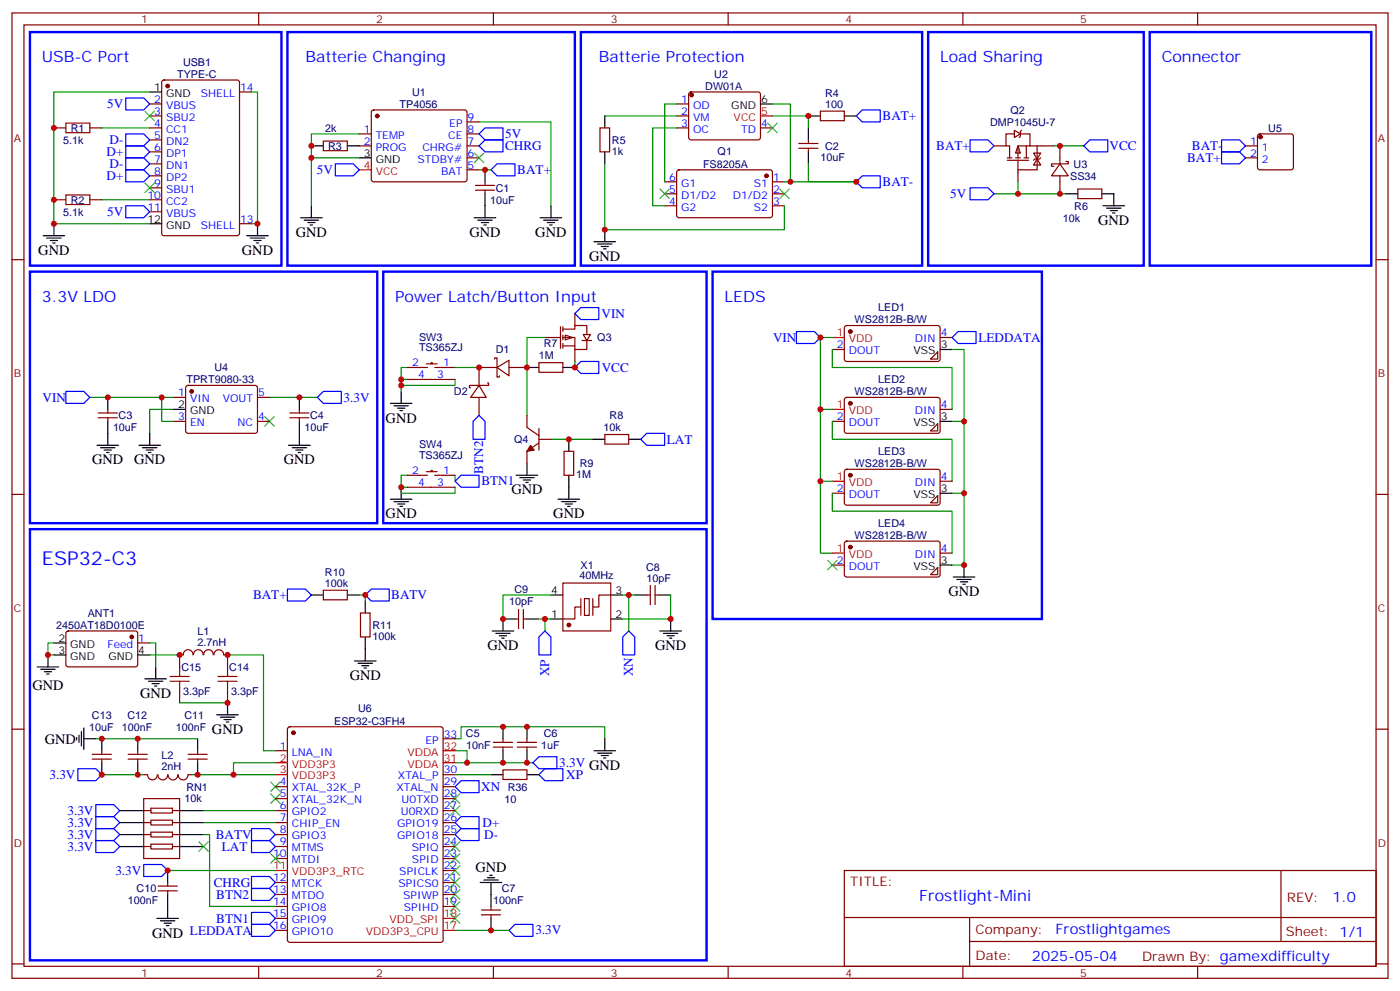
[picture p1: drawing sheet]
<svg xmlns="http://www.w3.org/2000/svg" width="412mm" height="292mm" viewBox="0 0 412 292" stroke-linecap="round" stroke-linejoin="round" font-family="sans-serif">
<g fill="none" stroke="#870000" stroke-width=".35">
<path d="M3.5 3.8h405.4v284.3h-405.4zM7.1 7.3h398.2v277.3h-398.2zM76.2 3.8v3.5M145.3 3.8v3.5M214.5 3.8v3.5M283.6 3.8v3.5M352.8 3.8v3.5M15.9 37.7h3.5M26.5 37.7h3.5M44.1 30.6h3.5M44.1 34.1h3.5M44.1 37.7h3.5"/>
<path d="M47.9 23.8l.4-.2h21.5l.7 .4 .1 44.7-.5 .7h-21.8l-.6-.4-.1-44.7zM70.6 27.1h3.5M15.9 58.8h3.5M26.5 58.8h3.5M44.1 41.2h3.5M44.1 44.7h3.5M44.1 48.3h3.5M44.1 51.8h3.5M44.1 55.3h3.5M44.1 58.8h3.5M3.5 76.5h3.6M44.1 62.4h3.5"/>
<path d="M70.6 65.9h3.5M405.3 76.5h3.6M160.5 99.4h4.6M165.1 96.2v6.4M165.8 96.9h3.5v-1h3.6v2.8M165.8 99.4h3.5v3.5h3.6v-2.4M165.8 96.2v1.4M165.8 98.7v1.4M166.5 98.7l2.1 .7-2.1 .7zM169.3 92.4v3.5M51.2 117.1h3.5M54.9 113.7l.5-.2 20 .1 .4 .6v13l-.7 .4h-20l-.4-.7v-12.7z"/>
<path d="M75.8 117.1h3.6M141.1 113.5l2.1 3.6h-4.6zM141.1 117.1v5.2M143.6 112.8h.3v.7h-5.6v.7h.3M145.7 105.8v-.4h.7v5.7h.7v-.4M146.4 108.2l3.5-2.1v4.6zM146.4 108.2h-5.3v5.3M149.9 108.2h5.3M158.7 106.8h7.1v2.8h-7.1zM165.8 101.9h3.5M165.8 101.2v1.4M169.3 102.9v3.6"/>
<path d="M28.9 121.6h5.7M28.9 123h5.7M31.7 120.6v1M31.7 123v1.1M51.2 124.1h3.5M75.8 124.1h3.6M85.4 121.6h5.6M85.4 123h5.6M88.2 120.6v1M88.2 123v1.1M155.2 122.3v3.6l3.5 2.4M158.7 129.4h3.6"/>
<path d="M158.7 130.5l-3.5 2.4v3.6M158.7 126.2v6.4M166.2 132.9h2.8v7.1h-2.8zM178.2 128h7v2.8h-7zM3.5 145.6h3.6M405.3 145.6h3.6M3.5 214.8h3.6M405.3 214.8h3.6M248.7 256.4h156.6v28.2h-156.6zM377.3 256.4v20.9M248.7 270.2h156.5M285.6 277.3h119.6"/>
<path d="M285.6 270.2v14.2M3.5 283.9h3.6M76.2 284.6v3.5M145.3 284.6v3.5M214.5 284.6v3.5M283.6 284.6v3.5M352.8 284.6v3.5M405.3 283.9h3.6"/>
</g>
<g fill="#870000" stroke="#870000" stroke-width=".35">
<path d="M156.3 131.2l1 1.4-2.1 .3z"/>
<circle cx="49.4" cy="25.3" r=".53"/>
<circle cx="56.4" cy="115.3" r=".53"/>
</g>
<g fill="none" stroke="#000" stroke-width=".35">
<path d="M44.1 27.1h3.5M12.7 69.4h6.3M13.8 70.1h4.2M14.8 70.8h2.1M15.5 71.5h.7M15.9 65.9v3.5M44.1 65.9h3.5M72.7 69.4h6.3M73.7 70.1h4.3M74.8 70.8h2.1M75.5 71.5h.7M75.8 65.9v3.5"/>
<path d="M31.7 117.1v3.5M88.2 117.1v3.5M115 118.8h6.4M116.1 119.5h4.2M118.2 115.3v3.5M155.2 108.2h3.5M165.8 108.2h3.5M28.6 131.2h6.3M29.6 131.9h4.3M30.7 132.6h2.1M31.4 133.3h.7M31.7 124.1v7.1"/>
<path d="M40.9 131.2h6.4M42 131.9h4.2M43 132.6h2.2M43.7 133.3h.7M44.1 127.6v3.6M51.2 120.6h3.5M85 131.2h6.4M86.1 131.9h4.2M87.1 132.6h2.2M87.8 133.3h.7M88.2 124.1v7.1M117.1 120.2h2.1"/>
<path d="M117.8 120.9h.7M152 140h6.4M155.2 136.5v3.5M167.6 129.4v3.5M167.6 140v7M174.6 129.4h3.6M185.2 129.4h3.5M153.1 140.7h4.2M154.2 141.4h2.1M154.9 142.1h.7M164.4 147h6.3M165.5 147.7h4.2"/>
<path d="M166.5 148.4h2.1M167.2 149.2h.7"/>
</g>
<path d="M19.4 36.3h7.1v2.8h-7.1zM19.4 57.4h7.1v2.9h-7.1z" fill="none" stroke="#a10000" stroke-width=".35"/>
<path d="M30 37.7h14.1M44.1 27.1h-28.2v38.8h28.2M74.1 27.1h1.7v38.8h-1.7M30 58.8h14.1M26.5 117.1h24.7M47.6 117.1v7h3.6M79.4 117.1h14.1M155.2 108.2v14.1M51.2 120.6h-7.1v7M162.3 129.4h12.3" fill="none" stroke="#008700" stroke-width=".35"/>
<path d="M37 28.9h5.3l1.8 1.7-1.8 1.8h-5.3zM37 39.4h5.3l1.8 1.8-1.8 1.8h-5.3zM37 43h5.3l1.8 1.7-1.8 1.8h-5.3zM37 50h5.3l1.8 1.8-1.8 1.8h-5.3zM37 46.5h5.3l1.8 1.8-1.8 1.7h-5.3zM37 60.6h5.3l1.8 1.8-1.8 1.7h-5.3zM19.4 115.3h5.3l1.8 1.8-1.8 1.7h-5.3zM93.5 117.1l1.7-1.8h5.3v3.5h-5.3zM169.3 108.2l1.8-1.7h5.3v3.5h-5.3z" fill="none" stroke="#00f" stroke-width=".35"/>
<path d="M42.7 32.7l2.8 2.9M45.5 32.7l-2.8 2.9M42.7 53.9l2.8 2.8M45.5 53.9l-2.8 2.8M78 122.7l2.8 2.8M80.8 122.7l-2.8 2.8" fill="none" stroke="#3c3" stroke-width=".35"/>
<path d="M8.8 9.5h74.1v68.7h-74.1zM8.8 80h102.3v74.1h-102.3zM112.9 80h95.2v74.1h-95.2z" fill="none" stroke="#00f" stroke-width=".71"/>
<path d="M171.8 98.5h2.1l-1 1.8z" fill="#fff" stroke="#870000" stroke-width=".35"/>
<g fill="none" stroke="#870000" stroke-width=".35">
<path d="M105.8 39.4h3.6M109.6 32.6l.5-.2h26.8l.5 .2 .2 .5-.1 20-.6 .5-27.1-.1-.4-.7v-19.7zM137.6 35.9h3.5M137.6 39.4h3.5M176.7 37.7h2.9v7h-2.9zM199.3 30.6h3.5M199.3 34.1h3.5M199.3 37.7h3.5M203.1 27.3l.5-.2h20l.4 .7-.1 13-.6 .4-20-.1-.5-.6v-12.7zM224 37.7h3.5M241.7 32.7h7v2.9h-7zM95.2 41.6h7.1v2.8h-7.1z"/>
<path d="M105.8 43h3.6M137.6 43h3.5M137.6 46.5h3.5M137.6 50h3.5M140.1 54.6h5.6M140.1 56h5.6M142.9 53.6v1M142.9 56v1.1M195.8 53.6h3.5M195.8 57.1h3.5M199.6 50.2l.4-.2 27.1 .1 .4 .6v13l-.7 .4h-27l-.5-.7v-12.7zM227.5 53.6h3.6"/>
<path d="M227.5 57.1h3.6M235.3 43.7h5.6M235.3 42.3h5.6M238.1 41.2v1.1M238.1 43.7v1M312.2 48.3l2.5 3.5h-5zM312.2 43v5.3M312.2 51.8v5.3M314 47.6h.7v.7h-5v.7h.7M317.5 55.7h7.1v2.8h-7.1zM195.8 60.6h3.5M227.5 60.6h3.6"/>
<path d="M171.4 100.3h2.9"/>
</g>
<path d="M84.7 9.5h84.6v68.7h-84.6zM171.1 9.5h100.5v68.7h-100.5z" fill="none" stroke="#00f" stroke-width=".71"/>
<g fill="#870000" stroke="#870000" stroke-width=".35">
<circle cx="225.8" cy="51.8" r=".53"/>
<circle cx="203.7" cy="28" r=".53"/>
<circle cx="111.1" cy="34.1" r=".53"/>
</g>
<path d="M224 34.1h3.5M105.8 50h3.6" fill="none" stroke="#f00" stroke-width=".35"/>
<g fill="none" stroke="#000" stroke-width=".35">
<path d="M178.2 34.1v3.6M224 30.6h3.5M238.1 34.1h3.6M238.1 37.7v3.5M248.7 34.1h3.5M91.7 43h3.5M102.3 43h3.5M105.8 46.5h3.6M142.9 50v3.6M142.9 57.1v7M178.2 44.7v3.6M238.1 44.7v3.6"/>
<path d="M314 57.1h3.5M324.6 57.1h3.5v3.5M88.5 64.1h6.4M89.6 64.8h4.2M90.7 65.5h2.1M91.4 66.3h.7M91.7 60.6v3.5M139.7 64.1h6.3M140.8 64.8h4.2M141.8 65.5h2.1M142.5 66.3h.7M159.1 64.1h6.4"/>
<path d="M160.2 64.8h4.2M161.2 65.5h2.1M161.9 66.3h.7M162.3 60.6v3.5M175 71.2h6.3M176 71.9h4.3M177.1 72.6h2.1M177.8 73.3h.7M178.2 67.7v3.5M324.9 60.6h6.4M326 61.3h4.2M327 62h2.1"/>
<path d="M327.7 62.7h.7"/>
</g>
<path d="M141.1 39.4l1.8-1.7h5.3v3.5h-5.3zM252.2 34.1l1.8-1.7h5.3v3.5h-5.3zM98.8 48.3h5.3l1.7 1.7-1.7 1.8h-5.3zM141.1 43l1.8-1.8h5.3v3.5h-5.3zM144.6 50l1.8-1.7h5.3v3.5h-5.3zM252.2 53.6l1.8-1.8h5.3v3.5h-5.3zM285.8 55.3h5.2l1.8 1.8-1.8 1.7h-5.2zM285.8 41.2h5.2l1.8 1.8-1.8 1.7h-5.2zM319.3 43l1.7-1.8h5.3v3.5h-5.3z" fill="none" stroke="#00f" stroke-width=".35"/>
<g fill="none" stroke="#008700" stroke-width=".35">
<path d="M105.8 39.4h-14.1v7.1M141.1 35.9h21.2v24.7M178.2 34.1h21.1M199.3 30.6h-3.5v23M199.3 37.7h-7v22.9h3.5M227.5 30.6h5.3v23h19.4h-14.1v-5.3M227.5 34.1h10.6v3.6M105.8 46.5h-14.1v14.1M141.1 50h3.5M178.2 48.3v19.4h52.9v-7.1M231.1 53.6h1.7M299.9 53.6v3.5h-7.1"/>
<path d="M299.9 57.1h14.1M310.4 43h8.9"/>
</g>
<path d="M226.1 36.3l2.9 2.8M229 36.3l-2.9 2.8M139.7 45.1l2.8 2.8M142.5 45.1l-2.8 2.8M194.4 55.7l2.8 2.8M197.2 55.7l-2.8 2.8M229.7 55.7l2.8 2.8M232.5 55.7l-2.8 2.8" fill="none" stroke="#3c3" stroke-width=".35"/>
<path d="M299.9 43l.7 2.1h-1.4z" fill="#fff" stroke="#870000" stroke-width=".35"/>
<g fill="none" stroke="#870000" stroke-width=".35">
<path d="M298.8 38.4l1.8 1-1.8 1.1zM298.8 39.4h-2.5v3.6h1.1v3.5M300.6 39.4h2.8v3.6M300.9 38.4l-.3 .3v1.4l-.4 .4M370.7 39.6l.4-.2h9.2l.5 .2 .2 .5v9.2l-.2 .5-.5 .2h-9.2l-.5-.2-.2-.5v-9.2zM292.8 43h3.5M296.7 47.2h6.3M296.7 46.5h1.4M299.2 46.5h1.4M299.9 47.2v6.4M301.6 46.5h1.4M302.3 43v3.5"/>
<path d="M303.4 43h-3.5v3.5M303.4 43h7M304.4 45.1h2.2l-1.1 1.7zM305.5 46.8l1.1 1.8h-2.2zM305.5 43v7h-5.6M306.6 46.5l-.4 .3h-1.4l-.4 .4M366.9 46.5h3.5M366.9 43h3.5M248.9 96.1l.5-.2h27.1l.4 .7v9.4l-.7 .5-27.1-.1-.4-.6v-9.2zM276.9 99.4h3.6M119.9 111.8h14.2M119.9 108.2h6"/>
<path d="M125.6 107.2h3.2M127 107.2v-.4h.4v.4M128.1 108.2h6M245.2 102.9h3.5M248.9 117.3l.5-.2h27.1l.4 .7v9.4l-.7 .4h-27.1l-.4-.7v-9.1zM276.2 103.6v2.2h-2.1zM119.9 140h6M125.6 138.9h3.2M127 138.9v-.3h.4v.3M128.1 140h6M245.2 124.1h3.5M248.9 138.4l.5-.2 27.1 .1 .4 .6v9.5l-.7 .4-27.1-.1-.4-.6v-9.2z"/>
<path d="M274.1 126.9l2.1-2.1v2.1zM276.9 120.6h3.6M119.9 143.5h14.2M245.2 145.3h3.5M248.9 159.6l.5-.2h27.1l.4 .7v9.4l-.7 .5-27.1-.1-.4-.6v-9.2zM276.2 146v2.1h-2.1zM276.9 141.7h3.6M95.2 173.8h7.1v2.9h-7.1zM152.8 179.5v5.6M154.2 179.5v5.6M165.8 171.7h14.1v14.1h-14.1zM171.1 178.8h-1.8v3.5h-3.5"/>
<path d="M172.2 176.3h1.4v5h-1.4zM179.9 175.3h-3.5v3.5h-1.8M190.5 175.3h1.1M191.6 172.4v5.7M193 172.4v5.7M193 175.3h1M245.2 166.4h3.5M276.2 167.1v2.2h-2.1zM276.9 162.9h3.6M19.6 186l.5-.2 20 .1 .5 .6-.1 9.5-.6 .4h-20.1l-.4-.7v-9.2zM40.6 189.4h3.5M54 192.9h-1.1v3.5"/>
<path d="M54 192.9a1.41 1.41 0 0 1 1.4-1.5 1.41 1.41 0 0 1 1.4 1.5M57 192.9a1.41 1.41 0 0 1 1.4-1.5 1.41 1.41 0 0 1 1.4 1.5M60 192.9a1.41 1.41 0 0 1 1.4-1.5 1.41 1.41 0 0 1 1.4 1.5M63 192.9a1.41 1.41 0 0 1 1.4-1.5 1.41 1.41 0 0 1 1.5 1.5M66 192.9h1v3.5M106.2 180.6h2.8v7h-2.8zM151.7 182.3h1.1M154.2 182.3h1M52.9 203.5v3.5M67 203.5v3.5M84.9 214.3l.5-.2h44.4l.5 .2 .2 .5v62.1l-.2 .5-.5 .2h-44.4l-.5-.3-.2-.4v-62.1zM130.5 217.6h3.6"/>
<path d="M145.3 218.7h5.7M148.2 217.6v1.1M152.4 218.7h5.6M155.2 217.6v1.1M27.2 222.2h5.6M27.2 223.6h5.6M30 221.1v1.1M30 223.6v1M37.7 222.2h5.7M37.7 223.6h5.7M40.6 221.1v1.1M40.6 223.6v1"/>
<path d="M42.3 235.2h10.6v17.7h-10.6zM42.3 238.8h2.1M42.3 228.2h1.1M43.5 228.2a1.41 1.41 0 0 0 1.4 1.5 1.41 1.41 0 0 0 1.4-1.5M44.4 238.1h6.4v1.4h-6.4zM46.6 228.2a1.41 1.41 0 0 0 1.4 1.5 1.41 1.41 0 0 0 1.4-1.5M49.5 228.2a1.41 1.41 0 0 0 1.4 1.5 1.41 1.41 0 0 0 1.5-1.5M50.8 238.8h2.1M52.5 228.2a1.41 1.41 0 0 0 1.4 1.5 1.41 1.41 0 0 0 1.4-1.5M55.4 228.2h1M55.4 222.2h5.6M55.4 223.6h5.6"/>
<path d="M58.2 221.1v1.1M58.2 223.6v1M81.1 221.1h3.6M81.1 231.7h3.6M81.1 235.2h3.6M81.1 238.8h3.6M130.5 231.7h3.6M130.5 235.2h3.6M130.5 238.8h3.6M130.5 228.2h3.6M145.3 220.1h5.7M148.2 226.8h7v2.8h-7z"/>
<path d="M148.2 220.1v1M152.4 220.1h5.6M155.2 220.1v1M42.3 242.3h2.1M42.3 245.8h2.1M42.3 249.3h2.1M44.4 241.6h6.4v1.4h-6.4zM44.4 245.1h6.4v1.4h-6.4zM44.4 248.6h6.4v1.4h-6.4zM49.4 259.9v1.1M50.8 242.3h2.1M50.8 245.8h2.1"/>
<path d="M50.8 249.3h2.1M81.1 242.3h3.6M81.1 245.8h3.6M81.1 249.3h3.6M81.1 252.9h3.6M81.1 259.9h3.6M130.5 242.3h3.6M130.5 245.8h3.6M130.5 249.3h3.6M130.5 252.9h3.6M130.5 259.9h3.6M130.5 256.4h3.6"/>
<path d="M46.6 261h5.6M46.6 262.4h5.6M49.4 262.4v1.1M81.1 263.5h3.6M81.1 267h3.6M81.1 270.5h3.6M81.1 274h3.6M130.5 263.5h3.6M130.5 267h3.6M141.8 269.5h5.7M141.8 268h5.7M144.6 267v1"/>
<path d="M144.6 269.5v1"/>
</g>
<path d="M273.4 9.5h63.5v68.7h-63.5zM338.7 9.5h65.2v68.7h-65.2zM209.9 80h97v102.3h-97zM8.8 155.9h199.3v127h-199.3z" fill="none" stroke="#00f" stroke-width=".71"/>
<g fill="none" stroke="#00f" stroke-width=".35">
<path d="M359.8 41.2h5.3l1.8 1.8-1.8 1.7h-5.3zM359.8 44.7h5.3l1.8 1.8-1.8 1.8h-5.3zM169.3 92.4l1.8-1.8h5.3v3.5h-5.3zM234.6 97.6h5.3l1.8 1.8-1.8 1.8h-5.3zM280.5 99.4l1.7-1.8h5.3v3.6h-5.3zM141.1 122.3l1.8 1.8v5.3h-3.6v-5.3zM188.7 129.4l1.8-1.8h5.3v3.6h-5.3zM134.1 141.7l1.7-1.7h5.3v3.5h-5.3zM84.7 173.5h5.3l1.7 1.8-1.7 1.7h-5.3zM109.4 173.5h5.3v3.5h-5.3l-1.8-1.7zM158.7 187.6l1.8-1.8 1.8 1.8v5.3h-3.6zM183.4 187.6l1.8-1.8 1.8 1.8v5.3h-3.6z"/>
<path d="M22.9 226.4h5.3l1.8 1.8-1.8 1.7h-5.3zM28.2 237h5.3l1.8 1.8-1.8 1.7h-5.3zM135.8 229.9h5.3v3.6h-5.3l-1.7-1.8zM158.7 222.9h5.3v3.5h-5.3l-1.7-1.8zM158.7 228.2l1.8-1.8h5.3v3.5h-5.3zM28.2 240.5h5.3l1.8 1.8-1.8 1.8h-5.3zM28.2 244.1h5.3l1.8 1.7-1.8 1.8h-5.3zM28.2 247.6h5.3l1.8 1.7-1.8 1.8h-5.3zM42.3 254.6h5.3l1.8 1.8-1.8 1.8h-5.3zM74.1 247.6h5.3l1.7 1.7-1.7 1.8h-5.3zM74.1 258.2h5.3l1.7 1.7-1.7 1.8h-5.3zM74.1 244.1h5.3l1.7 1.7-1.7 1.8h-5.3z"/>
<path d="M135.8 244.1h5.3v3.5h-5.3l-1.7-1.8zM135.8 240.5h5.3v3.6h-5.3l-1.7-1.8zM74.1 268.7h5.3l1.7 1.8-1.7 1.8h-5.3zM74.1 272.3h5.3l1.7 1.7-1.7 1.8h-5.3zM74.1 261.7h5.3l1.7 1.8-1.7 1.7h-5.3zM149.9 274l1.8-1.7h5.3v3.5h-5.3z"/>
</g>
<g fill="#870000" stroke="#870000" stroke-width=".35">
<circle cx="371.3" cy="40.3" r=".53"/>
<circle cx="86.4" cy="215.8" r=".53"/>
<circle cx="167.6" cy="184.1" r=".53"/>
<circle cx="250.5" cy="97.6" r=".53"/>
<circle cx="250.5" cy="118.8" r=".53"/>
<circle cx="250.5" cy="140" r=".53"/>
<circle cx="250.5" cy="161.1" r=".53"/>
<circle cx="38.8" cy="187.6" r=".53"/>
</g>
<g fill="none" stroke="#008700" stroke-width=".35">
<path d="M160.5 99.4h-5.3v8.8M245.2 99.4h-3.5v21.2h3.5M119.9 111.8h-1.7v3.5M119.9 108.2h-1.7v3.6M134.1 111.8v1.7h-15.9M134.1 108.2h7M169.3 106.5v1.7M245.2 102.9v5.3h35.3v12.4M280.5 102.9h3.5v63.5h-3.5M119.9 140h-1.7v3.5h1.7M134.1 140v1.7M241.7 120.6v21.1h3.5"/>
<path d="M245.2 124.1v5.3h35.3v12.3M280.5 124.1h3.5M118.2 143.5v1.8h15.9v-1.8M241.7 141.7v21.2h3.5M245.2 145.3v5.3h35.3v12.3M280.5 145.3h3.5M105.8 175.3h1.8v1.7M162.3 175.3h-14.1v7M183.4 175.3h3.6M185.2 175.3v10.5M197.6 175.3v7h-14.2M15.9 189.4h-1.8v3.5h1.8"/>
<path d="M44.1 189.4h1.8v7M44.1 192.9h8.8M67 192.9h10.6v28.2h3.5M158.7 182.3h1.8M162.3 182.3h-1.8v3.5M28.2 217.6h30M52.9 207h14.1M134.1 217.6h1.7v-3.5h42.4v3.5M30 228.2h12.3M56.4 228.2h24.7M60 238.8h21.1M81.1 224.6h-12.3v3.6"/>
<path d="M134.1 221.1h3.5v3.5h19.4M134.1 224.6h3.5M134.1 228.2h10.5M49.4 256.4h31.7M60 245.8h1.7v21.2h19.4M60 242.3h21.1M134.1 274h15.8"/>
</g>
<g fill="none" stroke="#3c3" stroke-width=".35">
<path d="M243.8 165l2.8 2.9M246.6 165l-2.8 2.9M79.7 233.8l2.8 2.8M79.7 230.3l2.8 2.8M82.5 233.8l-2.8 2.8M82.5 230.3l-2.8 2.8M132.6 233.8l2.9 2.8M132.6 237.3l2.9 2.9M135.5 233.8l-2.9 2.8M135.5 237.3l-2.9 2.9M58.6 247.9l2.8 2.9M61.4 247.9l-2.8 2.9"/>
<path d="M79.7 251.5l2.8 2.8M82.5 251.5l-2.8 2.8M132.6 258.5l2.9 2.8M132.6 255l2.9 2.8M132.6 251.5l2.9 2.8M132.6 247.9l2.9 2.9M135.5 258.5l-2.9 2.8M135.5 255l-2.9 2.8M135.5 251.5l-2.9 2.8M135.5 247.9l-2.9 2.9M132.6 269.1l2.9 2.8M132.6 265.6l2.9 2.8"/>
<path d="M132.6 262l2.9 2.9M135.5 269.1l-2.9 2.8M135.5 265.6l-2.9 2.8M135.5 262l-2.9 2.9"/>
</g>
<path d="M245.2 99.4h3.5M245.2 120.6h3.5M245.2 141.7h3.5M245.2 162.9h3.5M81.1 224.6h3.6M81.1 228.2h3.6M130.5 224.6h3.6M130.5 221.1h3.6M81.1 256.4h3.6M130.5 274h3.6M130.5 270.5h3.6" fill="none" stroke="#f00" stroke-width=".35"/>
<g fill="none" stroke="#000" stroke-width=".35">
<path d="M276.9 102.9h3.6M276.9 124.1h3.6M115 147h6.4M116.1 147.7h4.2M117.1 148.4h2.1M117.8 149.2h.7M118.2 143.5v3.5M276.9 145.3h3.6M91.7 175.3h3.5M102.3 175.3h3.5M107.6 177v3.6M162.3 175.3h3.5"/>
<path d="M179.9 175.3h3.5M187 175.3h3.5M194 175.3h3.6M276.9 166.4h3.6M280.8 170h6.4M281.9 170.7h4.2M282.9 171.4h2.1M283.6 172.1h.7M284 166.4v3.6M10.9 196.4h6.4M12 197.1h4.2M13.1 197.8h2.1"/>
<path d="M13.8 198.5h.7M14.1 192.9v3.5M15.9 192.9h3.5M15.9 189.4h3.5M40.6 192.9h3.5M42.7 200h6.3M45.9 196.4v3.6M104.4 194.7h6.4M105.5 195.4h4.2M106.5 196.1h2.2M107.2 196.8h.7M107.6 187.6v7.1"/>
<path d="M145 185.8h6.3M146 186.5h4.3M147.1 187.3h2.1M147.8 188h.7M151.7 182.3h-3.5v3.5M155.2 182.3h3.5M162.3 182.3h3.5M179.9 182.3h3.5M194.4 185.8h6.3M195.4 186.5h4.3M196.5 187.3h2.1M197.2 188h.7"/>
<path d="M197.6 182.3v3.5M22.6 217.2v.7M23.3 216.5v2.2M24 215.5v4.2M24.7 217.6h3.5M24.7 214.4v6.4M30 217.6v3.5M40.6 217.6v3.5M43.7 200.7h4.3M44.8 201.4h2.1M45.5 202.1h.7M58.2 217.6v3.5"/>
<path d="M63.9 210.5h6.3M64.9 211.2h4.2M66 211.9h2.1M66.7 212.7h.7M67 207v3.5M148.2 214.1v3.5M155.2 214.1v3.5M178.2 217.6v3.5M30 224.6v3.6M35.3 238.8h7M40.6 224.6v3.6M52.9 238.8h7.1"/>
<path d="M58.2 224.6v3.6M144.6 228.2h3.6M148.2 221.1v3.5M155.2 221.1v3.5M155.2 228.2h3.5M175 221.1h6.3M176 221.8h4.3M177.1 222.5h2.1M177.8 223.2h.7M35.3 242.3h7M35.3 245.8h7M35.3 249.3h7"/>
<path d="M49.4 256.4v3.5M52.9 242.3h7.1M52.9 245.8h7.1M52.9 249.3h7.1M141.5 259.9h6.3M142.5 259.2h4.3M143.6 258.5h2.1M144.3 257.8h.7M144.6 259.9v7.1M46.2 270.5h6.4M47.3 271.2h4.2M48.3 271.9h2.1"/>
<path d="M49 272.6h.7M49.4 263.5v7M144.6 270.5v3.5"/>
</g>
<path d="M171.1 176.3v5M174.6 176.3v5" fill="none" stroke="#871200" stroke-width=".35"/>
<path d="M50.1 199.2h5.6M52.9 196.4v2.8M64.2 199.2h5.6M67 196.4v2.8M50.1 200.7h5.6M52.9 200.7v2.8M64.2 200.7h5.6M67 200.7v2.8" fill="none" stroke="#a10000" stroke-width=".35"/>
<g fill="#c00">
<circle cx="15.9" cy="58.8" r=".88"/>
<circle cx="15.9" cy="37.7" r=".88"/>
<circle cx="15.9" cy="65.9" r=".88"/>
<circle cx="75.8" cy="65.9" r=".88"/>
<circle cx="88.2" cy="117.1" r=".88"/>
<circle cx="31.8" cy="117.1" r=".88"/>
<circle cx="47.6" cy="117.1" r=".88"/>
<circle cx="167.6" cy="129.4" r=".88"/>
<circle cx="238.1" cy="34.1" r=".88"/>
<circle cx="232.8" cy="53.6" r=".88"/>
<circle cx="91.7" cy="46.5" r=".88"/>
<circle cx="91.7" cy="43" r=".88"/>
<circle cx="142.9" cy="50" r=".88"/>
<circle cx="312.2" cy="43" r=".88"/>
<circle cx="312.2" cy="57.1" r=".88"/>
<circle cx="299.9" cy="57.1" r=".88"/>
<circle cx="252.2" cy="53.6" r=".88"/>
<circle cx="178.2" cy="67.7" r=".88"/>
<circle cx="144.6" cy="274" r=".88"/>
<circle cx="137.6" cy="224.6" r=".88"/>
<circle cx="148.2" cy="224.6" r=".88"/>
<circle cx="155.2" cy="224.6" r=".88"/>
<circle cx="148.2" cy="214.1" r=".88"/>
<circle cx="155.2" cy="214.1" r=".88"/>
<circle cx="185.2" cy="175.3" r=".88"/>
<circle cx="197.6" cy="182.3" r=".88"/>
<circle cx="160.5" cy="182.3" r=".88"/>
<circle cx="148.2" cy="182.3" r=".88"/>
<circle cx="68.8" cy="228.2" r=".88"/>
<circle cx="58.2" cy="228.2" r=".88"/>
<circle cx="49.4" cy="256.4" r=".88"/>
<circle cx="284" cy="145.3" r=".88"/>
<circle cx="284" cy="124.1" r=".88"/>
<circle cx="241.7" cy="120.6" r=".88"/>
<circle cx="241.7" cy="141.7" r=".88"/>
<circle cx="107.6" cy="175.3" r=".88"/>
<circle cx="14.1" cy="192.9" r=".88"/>
<circle cx="40.6" cy="228.2" r=".88"/>
<circle cx="30" cy="228.2" r=".88"/>
<circle cx="40.6" cy="217.6" r=".88"/>
<circle cx="30" cy="217.6" r=".88"/>
<circle cx="141.1" cy="108.2" r=".88"/>
<circle cx="118.2" cy="111.8" r=".88"/>
<circle cx="118.2" cy="113.5" r=".88"/>
<circle cx="118.2" cy="143.5" r=".88"/>
<circle cx="67" cy="207" r=".88"/>
<circle cx="67" cy="192.9" r=".88"/>
<circle cx="52.9" cy="192.9" r=".88"/>
<circle cx="155.2" cy="108.2" r=".88"/>
<circle cx="169.3" cy="108.2" r=".88"/>
<circle cx="241.7" cy="99.4" r=".88"/>
<circle cx="284" cy="166.4" r=".88"/>
</g>
<text font-size="5.6" fill="#00f" x="12.3" y="166.4">ESP32-C3</text>
<g font-size="4.6" fill="#00f">
<text x="12.3" y="18.3">USB-C Port</text>
<text x="90" y="18.3">Batterie Changing</text>
<text x="176.4" y="18.3">Batterie Protection</text>
<text x="276.9" y="18.3">Load Sharing</text>
<text x="342.2" y="18.3">Connector</text>
<text x="12.3" y="88.8">3.3V LDO</text>
<text x="116.4" y="88.8">Power Latch/Button Input</text>
<text x="213.4" y="88.8">LEDS</text>
<text x="270.8" y="265.4">Frostlight-Mini</text>
</g>
<g font-size="4.2">
<text x="87.1" y="69.8">GND</text>
<text x="138.3" y="69.8">GND</text>
<text x="157.7" y="69.8">GND</text>
<text x="323.5" y="66.3">GND</text>
<text x="11.3" y="75.1">GND</text>
<text x="71.3" y="75.1">GND</text>
<text x="173.6" y="76.8">GND</text>
<text x="113.6" y="124.5">GND</text>
<text x="27.2" y="136.8">GND</text>
<text x="39.5" y="136.8">GND</text>
<text x="83.6" y="136.8">GND</text>
<text x="150.6" y="145.6">GND</text>
<text x="113.6" y="152.7">GND</text>
<text x="163" y="152.7">GND</text>
<text x="279.4" y="175.6">GND</text>
<text x="143.6" y="191.5">GND</text>
<text x="193" y="191.5">GND</text>
<text x="9.5" y="203.2">GND</text>
<text x="103" y="200.3">GND</text>
<text x="41.3" y="205.6">GND</text>
<text x="13.2" y="219">GND</text>
<text x="62.4" y="216.2">GND</text>
<text x="140.1" y="256.7">GND</text>
<text x="44.8" y="276.2">GND LEDDATA</text>
</g>
<g font-size="4.2" fill="#00f">
<text x="392.5" y="265.7">1.0</text>
<text x="310.9" y="275.2">Frostlightgames</text>
<text x="304" y="283">2025-05-04</text>
</g>
<g font-size="3.9" fill="#00f">
<text x="31.6" y="31.9">5V</text>
<text x="260" y="35.5">BAT+</text>
<text x="148.8" y="40.7">5V</text>
<text x="31.4" y="46">D+</text>
<text x="32.3" y="42.4">D-</text>
<text x="148.8" y="44.2">CHRG</text>
<text x="275.8" y="44.2">BAT+</text>
<text x="326.8" y="44.2">VCC</text>
<text x="349.7" y="47.7">BAT+</text>
<text x="351.1" y="44.2">BAT-</text>
<text x="31.4" y="53">D+</text>
<text x="32.3" y="49.5">D-</text>
<text x="93.3" y="51.3">5V</text>
<text x="152.4" y="51.3">BAT+</text>
<text x="260" y="54.9">BAT-</text>
<text x="279.9" y="58.3">5V</text>
<text x="31.6" y="63.6">5V</text>
<text x="177.2" y="93.7">VIN</text>
<text x="227.7" y="100.7">VIN</text>
<text x="288.2" y="100.7">LEDDATA</text>
<text x="177.3" y="109.4">VCC</text>
<text x="12.6" y="118.3">VIN</text>
<text x="101.2" y="118.4">3.3V</text>
<text x="196.4" y="130.8">LAT</text>
<text x="141.8" y="143">BTN1</text>
<text x="142.4" y="139.5" transform="rotate(-90 142.4 139.5)">BTN2</text>
<text x="74.5" y="176.5">BAT+</text>
<text x="115.3" y="176.5">BATV</text>
<text x="161.8" y="199.2" transform="rotate(-90 161.8 199.2)">XP</text>
<text x="186.5" y="199.2" transform="rotate(-90 186.5 199.2)">XN</text>
<text x="164.8" y="225.8">3.3V GND</text>
<text x="14.6" y="229.4">3.3V</text>
<text x="141.7" y="233">XN</text>
<text x="166.8" y="229.4">XP</text>
<text x="19.9" y="240">3.3V</text>
<text x="19.9" y="243.5">3.3V</text>
<text x="142.2" y="243.6">D+</text>
<text x="19.9" y="247.1">3.3V</text>
<text x="19.9" y="250.6">3.3V</text>
<text x="63.6" y="247.1">BATV</text>
<text x="65.3" y="250.6">LAT</text>
<text x="142.7" y="247.1">D-</text>
<text x="34" y="257.6">3.3V</text>
<text x="63" y="261.2">CHRG</text>
<text x="63.7" y="264.7">BTN2</text>
<text x="63.7" y="271.7">BTN1</text>
<text x="157.7" y="275.2">3.3V</text>
</g>
<g font-size="3.9" fill="#800">
<text x="250.5" y="261">TITLE:</text>
<text x="379.1" y="265.7">REV:</text>
<text x="287.4" y="275.2">Company:</text>
<text x="378.7" y="275.8">Sheet: 1/1</text>
<text x="287.4" y="282.9">Date:</text>
<text x="336.4" y="282.9">Drawn By: gamexdifficulty</text>
</g>
<g font-size="3.2" fill="#800">
<text x="41.6" y="6.8">1</text>
<text x="110.8" y="6.8">2</text>
<text x="179.9" y="6.8">3</text>
<text x="249.1" y="6.8">4</text>
<text x="318.2" y="6.8">5</text>
<text x="4.1" y="41.9">A</text>
<text x="405.9" y="41.9">A</text>
<text x="4.1" y="111.1">B</text>
<text x="405.9" y="111.1">B</text>
<text x="4.1" y="180.2">C</text>
<text x="405.9" y="180.2">C</text>
<text x="4.1" y="249.3">D</text>
<text x="405.9" y="249.3">D</text>
<text x="41.6" y="287.6">1</text>
<text x="110.8" y="287.6">2</text>
<text x="179.9" y="287.6">3</text>
<text x="249.1" y="287.6">4</text>
<text x="318.2" y="287.6">5</text>
</g>
<g font-size="3.2" fill="#000080">
<text x="52.2" y="22.9">TYPE-C</text>
<text x="53.9" y="19.4">USB1</text>
<text x="210.4" y="22.9">U2</text>
<text x="121.4" y="28.2">U1</text>
<text x="207.7" y="26.4">DW01A</text>
<text x="243.1" y="28.6">R4</text>
<text x="117.7" y="31.8">TP4056</text>
<text x="243.1" y="31.7">100</text>
<text x="297.7" y="33.5">Q2</text>
<text x="20.8" y="38.8">R1</text>
<text x="95.8" y="38.8">2k</text>
<text x="291.7" y="37.1">DMP1045U-7</text>
<text x="373.6" y="38.8">U5</text>
<text x="18.6" y="42.3">5.1k</text>
<text x="96.7" y="44.1">R3</text>
<text x="180.3" y="45.5">1k</text>
<text x="180.3" y="42.3">R5</text>
<text x="211.4" y="45.6">Q1</text>
<text x="241.7" y="47.3">10uF</text>
<text x="243.1" y="44.1">C2</text>
<text x="207.1" y="49.4">FS8205A</text>
<text x="315.2" y="52.9">SS34</text>
<text x="316.2" y="49.4">U3</text>
<text x="20.8" y="60">R2</text>
<text x="144.4" y="60">10uF</text>
<text x="146.1" y="56.5">C1</text>
<text x="18.6" y="63.5">5.1k</text>
<text x="313.1" y="65.2">10k</text>
<text x="316.5" y="61.7">R6</text>
<text x="251.8" y="95.2">WS2812B-B/W</text>
<text x="258.7" y="91.7">LED1</text>
<text x="123.4" y="100.3">SW3</text>
<text x="176" y="100.6">Q3</text>
<text x="123.4" y="103.5">TS365ZJ</text>
<text x="146.1" y="104.1">D1</text>
<text x="158.8" y="105.8">1M</text>
<text x="160.2" y="102.3">R7</text>
<text x="55" y="112.9">TPRT9080-33</text>
<text x="63.2" y="109.4">U4</text>
<text x="258.7" y="112.9">LED2</text>
<text x="133.7" y="116.4">D2</text>
<text x="251.8" y="116.4">WS2812B-B/W</text>
<text x="34.9" y="123.5">C3</text>
<text x="91.4" y="123.5">C4</text>
<text x="179.6" y="123.5">R8</text>
<text x="33.3" y="127">10uF</text>
<text x="89.7" y="127">10uF</text>
<text x="151.4" y="130.5">Q4</text>
<text x="177.8" y="127">10k</text>
<text x="123.4" y="135.2">TS365ZJ</text>
<text x="123.4" y="132">SW4</text>
<text x="170.8" y="137.6">R9</text>
<text x="251.8" y="137.6">WS2812B-B/W</text>
<text x="258.7" y="134">LED3</text>
<text x="169.7" y="140.8">1M</text>
<text x="258.7" y="155.2">LED4</text>
<text x="251.8" y="158.7">WS2812B-B/W</text>
<text x="171" y="167.5">X1</text>
<text x="95.7" y="172.8">100k</text>
<text x="95.7" y="169.6">R10</text>
<text x="170.7" y="170.7">40MHz</text>
<text x="190.3" y="168.2">C8</text>
<text x="190.4" y="171.4">10pF</text>
<text x="150" y="178.2">10pF</text>
<text x="151.5" y="174.6">C9</text>
<text x="16.6" y="185.3">2450AT18D0100E</text>
<text x="25.8" y="181.7">ANT1</text>
<text x="109.7" y="185.2">R11</text>
<text x="58.1" y="190.3">2.7nH</text>
<text x="58.1" y="187.1">L1</text>
<text x="109.7" y="188.4">100k</text>
<text x="53.4" y="197.6">C15</text>
<text x="67.5" y="197.6">C14</text>
<text x="54" y="204.6">3.3pF</text>
<text x="68.1" y="204.6">3.3pF</text>
<text x="105.5" y="209.7">U6</text>
<text x="26.2" y="215.2">10uF</text>
<text x="27.1" y="211.7">C13</text>
<text x="35.9" y="215.2">100nF</text>
<text x="37.5" y="211.7">C12</text>
<text x="51.8" y="215.2">100nF</text>
<text x="54.3" y="211.7">C11</text>
<text x="98.5" y="213.4">ESP32-C3FH4</text>
<text x="137.2" y="217">C5</text>
<text x="137.4" y="220.5">10nF</text>
<text x="159.4" y="220.5">1uF</text>
<text x="160.2" y="217">C6</text>
<text x="47.6" y="226.8">2nH</text>
<text x="47.6" y="223.6">L2</text>
<text x="54.9" y="232.8">RN1</text>
<text x="149.6" y="232.9">R36</text>
<text x="54.3" y="236.4">10k</text>
<text x="148.6" y="236.4">10</text>
<text x="40.2" y="262.8">C10</text>
<text x="147.8" y="262.8">C7</text>
<text x="37.7" y="266.3">100nF</text>
<text x="145.3" y="266.3">100nF</text>
</g>
<g font-size="3.2">
<text x="45.4" y="26.7">1</text>
<text x="48.9" y="28.5">GND</text>
<text x="215.4" y="32">GND</text>
<text x="224.2" y="30.3">6</text>
<text x="107.2" y="46.1">3</text>
<text x="110.7" y="47.9">GND</text>
<text x="43.4" y="65.5">12</text>
<text x="48.9" y="67.3">GND</text>
<text x="269.1" y="104.4">VSS</text>
<text x="277.1" y="102.6">3</text>
<text x="52.5" y="120.2">2</text>
<text x="56" y="122">GND</text>
<text x="269.1" y="125.5">VSS</text>
<text x="277.1" y="123.8">3</text>
<text x="269.1" y="146.7">VSS</text>
<text x="277.1" y="144.9">3</text>
<text x="269.1" y="167.9">VSS</text>
<text x="277.1" y="166.1">3</text>
<text x="162.4" y="174.9">4</text>
<text x="181.3" y="174.9">3</text>
<text x="162.4" y="182">1</text>
<text x="181.3" y="182">2</text>
<text x="17.2" y="189">2</text>
<text x="20.7" y="190.8">GND</text>
<text x="17.2" y="192.5">3</text>
<text x="20.7" y="194.3">GND</text>
<text x="32" y="194.3">GND</text>
<text x="40.7" y="192.5">4</text>
</g>
<g font-size="3.2" fill="#00f">
<text x="59.2" y="28.5">SHELL</text>
<text x="70.7" y="26.7">14</text>
<text x="45.4" y="30.3">2</text>
<text x="45.4" y="33.8">3</text>
<text x="48.9" y="32">VBUS</text>
<text x="48.9" y="35.6">SBU2</text>
<text x="137.8" y="35.6">9</text>
<text x="200.7" y="30.3">1</text>
<text x="200.7" y="33.8">2</text>
<text x="204.2" y="32">OD</text>
<text x="204.2" y="35.6">VM</text>
<text x="45.4" y="37.3">4</text>
<text x="45.4" y="40.9">5</text>
<text x="48.9" y="39.1">CC1</text>
<text x="107.2" y="39.1">1</text>
<text x="110.7" y="40.9">TEMP</text>
<text x="132.1" y="40.9">CE</text>
<text x="132.4" y="37.3">EP</text>
<text x="137.8" y="39.1">8</text>
<text x="200.7" y="37.3">3</text>
<text x="204.2" y="39.1">OC</text>
<text x="218.3" y="39.1">TD</text>
<text x="224.2" y="37.3">4</text>
<text x="45.4" y="44.4">6</text>
<text x="45.4" y="47.9">7</text>
<text x="48.9" y="42.6">DN2</text>
<text x="48.9" y="46.1">DP1</text>
<text x="107.2" y="42.6">2</text>
<text x="110.7" y="44.4">PROG</text>
<text x="123" y="47.9">STDBY#</text>
<text x="124.4" y="44.4">CHRG#</text>
<text x="137.8" y="42.6">7</text>
<text x="137.8" y="46.1">6</text>
<text x="368.2" y="42.6">1</text>
<text x="368.2" y="46.1">2</text>
<text x="371.7" y="44.4">1</text>
<text x="371.7" y="47.9">2</text>
<text x="45.4" y="51.4">8</text>
<text x="48.9" y="49.7">DN1</text>
<text x="48.9" y="53.2">DP2</text>
<text x="130" y="51.4">BAT</text>
<text x="137.8" y="49.7">5</text>
<text x="197.1" y="53.2">6</text>
<text x="227.7" y="53.2">1</text>
<text x="43.4" y="58.5">10</text>
<text x="45.4" y="55">9</text>
<text x="48.9" y="56.7">SBU1</text>
<text x="197.1" y="56.7">5</text>
<text x="200.6" y="58.5">D1/D2</text>
<text x="200.6" y="55">G1</text>
<text x="215.9" y="58.5">D1/D2</text>
<text x="222.1" y="55">S1</text>
<text x="227.7" y="56.7">2</text>
<text x="43.4" y="62">11</text>
<text x="48.9" y="60.3">CC2</text>
<text x="48.9" y="63.8">VBUS</text>
<text x="70.7" y="65.5">13</text>
<text x="197.1" y="60.3">4</text>
<text x="200.6" y="62">G2</text>
<text x="222.1" y="62">S2</text>
<text x="227.7" y="60.3">3</text>
<text x="59.2" y="67.3">SHELL</text>
<text x="269.5" y="100.8">DIN</text>
<text x="277.1" y="99.1">4</text>
<text x="121.5" y="107.9">2</text>
<text x="130.5" y="107.9">1</text>
<text x="246.5" y="102.6">2</text>
<text x="250" y="104.4">DOUT</text>
<text x="123.2" y="111.4">4</text>
<text x="128.8" y="111.4">3</text>
<text x="52.5" y="116.7">1</text>
<text x="56" y="118.5">VIN</text>
<text x="65.6" y="118.5">VOUT</text>
<text x="76" y="116.7">5</text>
<text x="52.5" y="123.8">3</text>
<text x="56" y="125.5">EN</text>
<text x="70" y="125.5">NC</text>
<text x="76" y="123.8">4</text>
<text x="246.5" y="123.8">2</text>
<text x="250" y="125.5">DOUT</text>
<text x="269.5" y="122">DIN</text>
<text x="277.1" y="120.2">4</text>
<text x="121.5" y="139.6">2</text>
<text x="123.2" y="143.2">4</text>
<text x="128.8" y="143.2">3</text>
<text x="130.5" y="139.6">1</text>
<text x="269.5" y="143.2">DIN</text>
<text x="277.1" y="141.4">4</text>
<text x="246.5" y="144.9">2</text>
<text x="250" y="146.7">DOUT</text>
<text x="246.5" y="166.1">2</text>
<text x="250" y="167.9">DOUT</text>
<text x="269.5" y="164.3">DIN</text>
<text x="277.1" y="162.6">4</text>
<text x="31.7" y="190.8">Feed</text>
<text x="40.7" y="189">1</text>
<text x="82.5" y="220.8">1</text>
<text x="125.3" y="219">EP</text>
<text x="130.7" y="217.2">33</text>
<text x="86" y="222.5">LNA_IN</text>
<text x="130.7" y="227.8">30</text>
<text x="82.5" y="231.4">4</text>
<text x="86" y="233.1">XTAL_32K_P</text>
<text x="116.8" y="233.1">XTAL_N</text>
<text x="117.2" y="229.6">XTAL_P</text>
<text x="130.7" y="231.4">29</text>
<text x="82.5" y="234.9">5</text>
<text x="82.5" y="238.4">6</text>
<text x="86" y="236.6">XTAL_32K_N</text>
<text x="118.3" y="236.6">U0TXD</text>
<text x="130.7" y="238.4">27</text>
<text x="130.7" y="234.9">28</text>
<text x="82.5" y="241.9">7</text>
<text x="82.5" y="245.5">8</text>
<text x="86" y="240.2">GPIO2</text>
<text x="86" y="243.7">CHIP_EN</text>
<text x="117" y="243.7">GPIO19</text>
<text x="118.1" y="240.2">U0RXD</text>
<text x="130.7" y="245.5">25</text>
<text x="130.7" y="241.9">26</text>
<text x="82.5" y="249">9</text>
<text x="86" y="247.2">GPIO3</text>
<text x="86" y="250.8">MTMS</text>
<text x="117" y="247.2">GPIO18</text>
<text x="121.3" y="250.8">SPIQ</text>
<text x="130.7" y="249">24</text>
<text x="80.5" y="252.5">10</text>
<text x="86" y="254.3">MTDI</text>
<text x="117.6" y="257.8">SPICLK</text>
<text x="121.4" y="254.3">SPID</text>
<text x="130.7" y="256">22</text>
<text x="130.7" y="252.5">23</text>
<text x="80.5" y="259.6">12</text>
<text x="80.5" y="263.1">13</text>
<text x="86" y="261.3">MTCK</text>
<text x="117.4" y="261.3">SPICS0</text>
<text x="130.7" y="263.1">20</text>
<text x="130.7" y="259.6">21</text>
<text x="80.5" y="266.6">14</text>
<text x="86" y="264.9">MTDO</text>
<text x="86" y="268.4">GPIO8</text>
<text x="118.8" y="264.9">SPIWP</text>
<text x="119" y="268.4">SPIHD</text>
<text x="130.7" y="266.6">19</text>
<text x="80.5" y="270.2">15</text>
<text x="80.5" y="273.7">16</text>
<text x="86" y="271.9">GPIO9</text>
<text x="86" y="275.4">GPIO10</text>
</g>
<g font-size="3.2" fill="#f00">
<text x="216.1" y="35.6">VCC</text>
<text x="224.2" y="33.8">5</text>
<text x="107.2" y="49.7">4</text>
<text x="110.7" y="51.4">VCC</text>
<text x="246.5" y="99.1">1</text>
<text x="250" y="100.8">VDD</text>
<text x="246.5" y="120.2">1</text>
<text x="250" y="122">VDD</text>
<text x="246.5" y="141.4">1</text>
<text x="250" y="143.2">VDD</text>
<text x="246.5" y="162.6">1</text>
<text x="250" y="164.3">VDD</text>
<text x="130.7" y="220.8">32</text>
<text x="82.5" y="224.3">2</text>
<text x="82.5" y="227.8">3</text>
<text x="86" y="226.1">VDD3P3</text>
<text x="120" y="226.1">VDDA</text>
<text x="120" y="222.5">VDDA</text>
<text x="130.7" y="224.3">31</text>
<text x="86" y="229.6">VDD3P3</text>
<text x="80.5" y="256">11</text>
<text x="86" y="257.8">VDD3P3_RTC</text>
<text x="107.7" y="275.4">VDD3P3_CPU</text>
<text x="114.7" y="271.9">VDD_SPI</text>
<text x="130.7" y="273.7">17</text>
<text x="130.7" y="270.2">18</text>
</g>
</svg>
